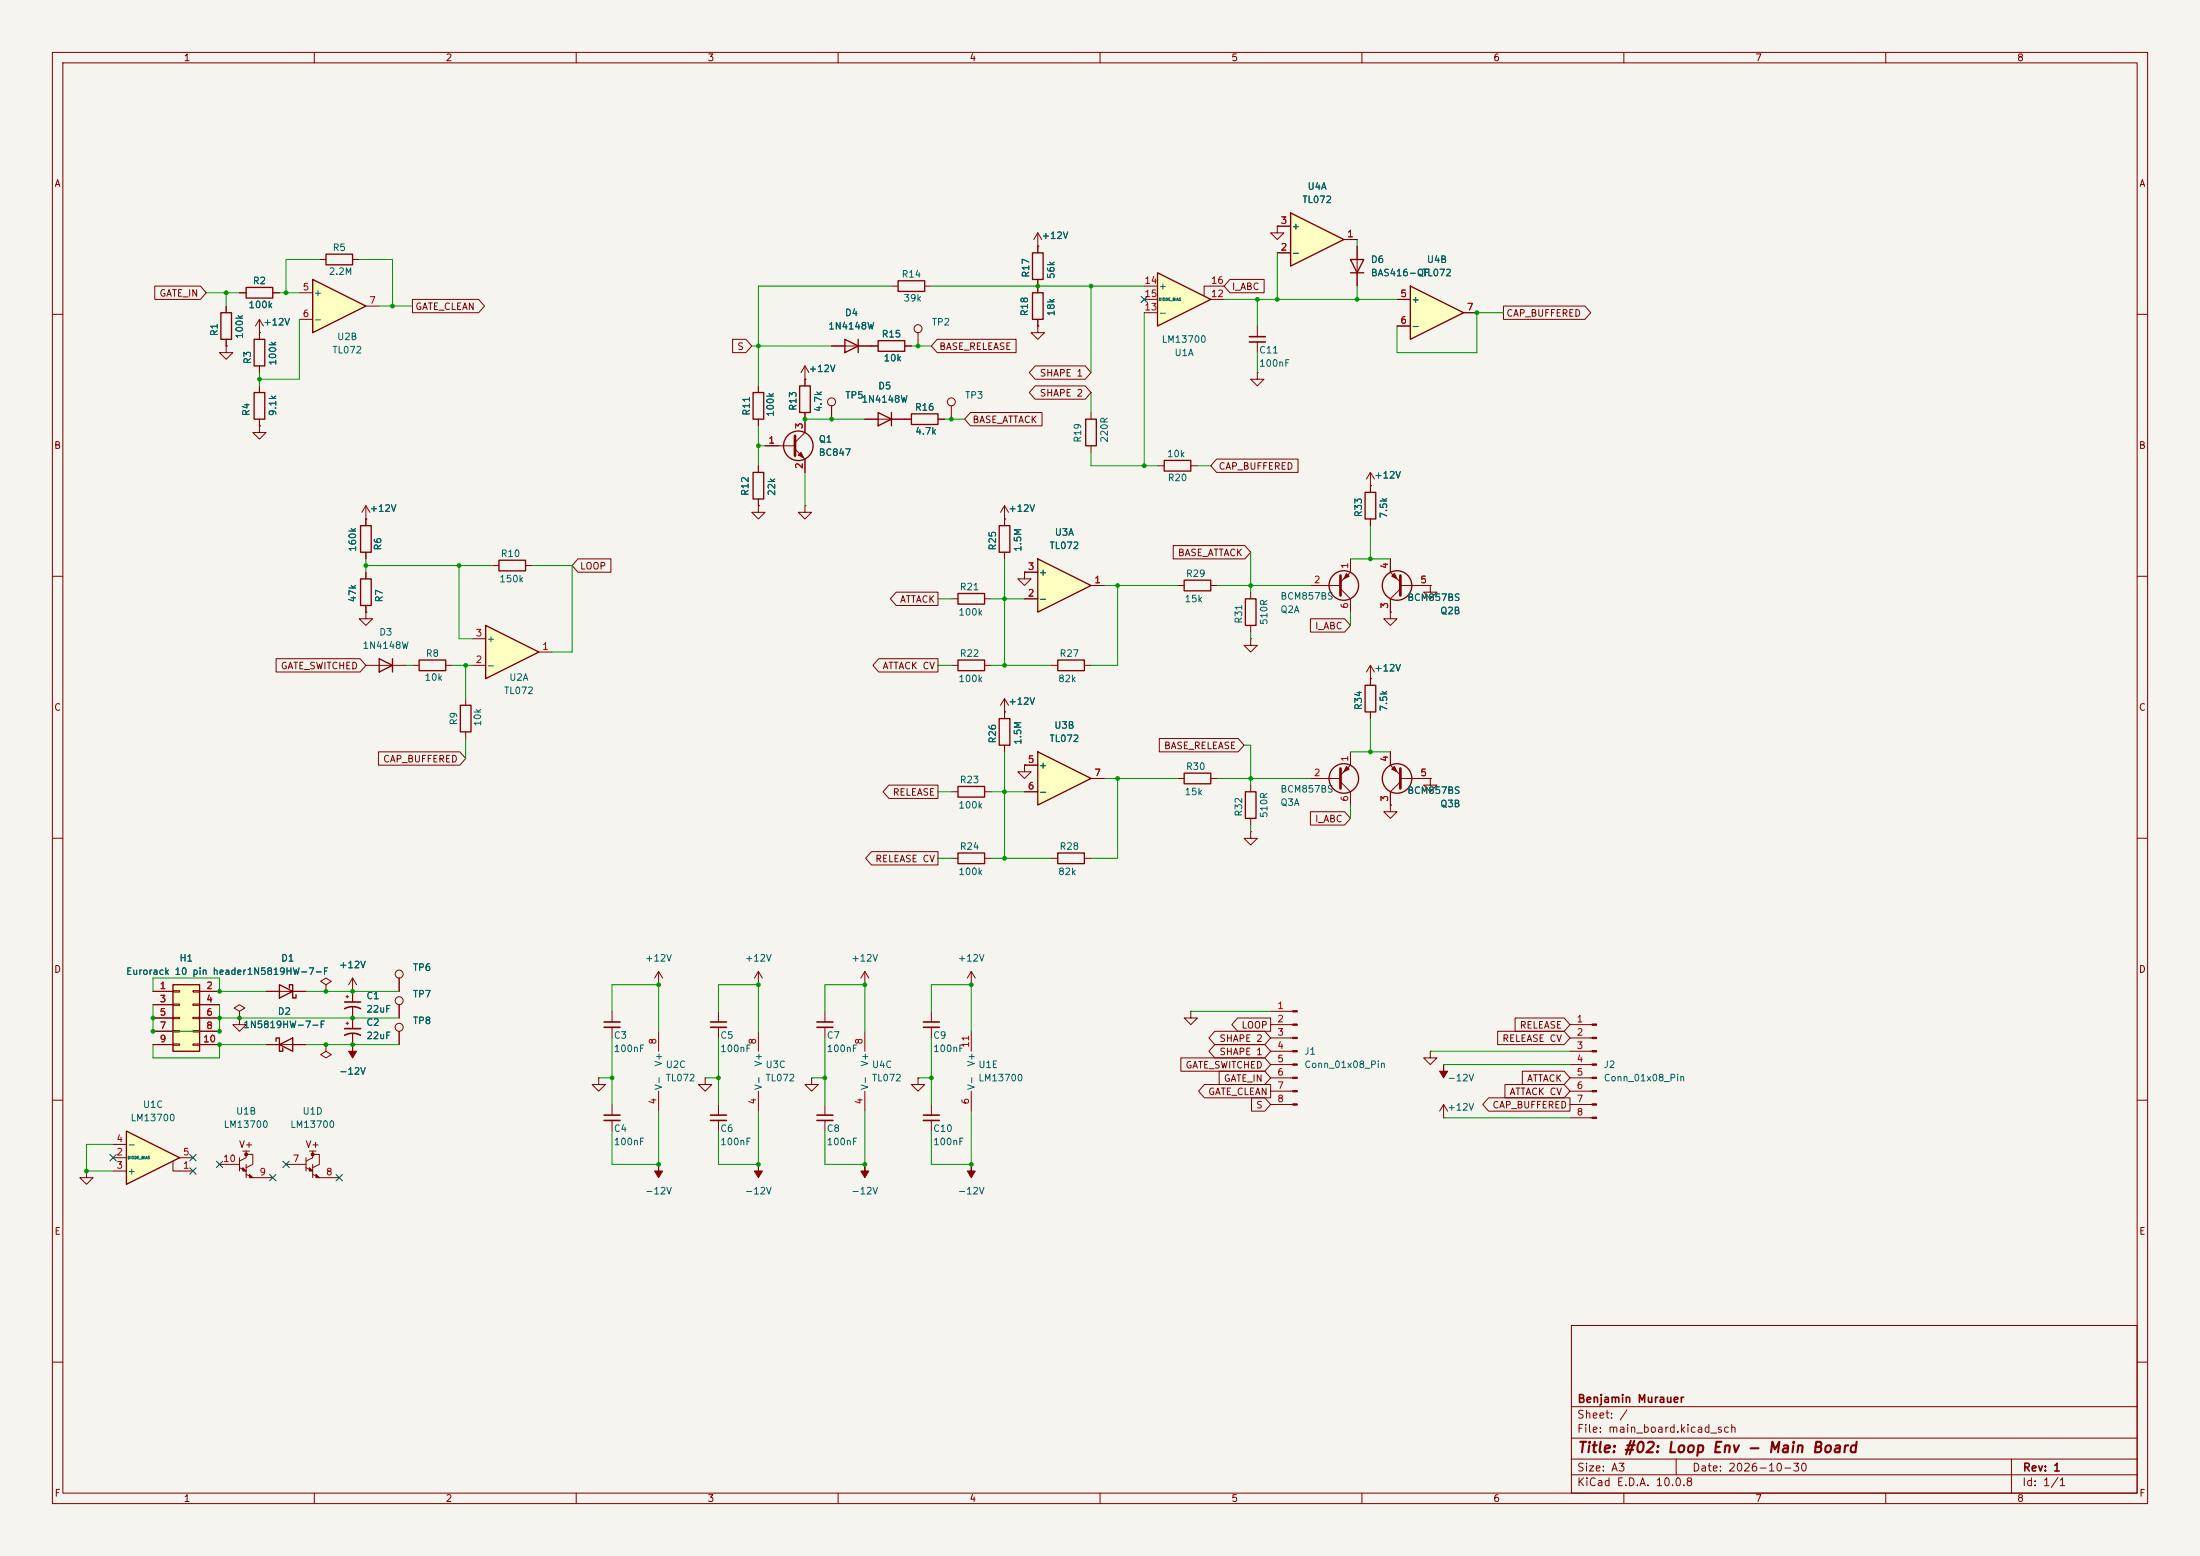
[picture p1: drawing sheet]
<svg xmlns="http://www.w3.org/2000/svg" width="420mm" height="297mm" viewBox="0 0 420 297" stroke-linecap="round" stroke-linejoin="round" font-family="sans-serif">
<path d="M0 0h420v297h-420z" fill="#f5f4ef" stroke="#f5f4ef" stroke-width=".19"/>
<g fill="none" stroke="#840000" stroke-width=".19">
<path d="M10 10h400v277h-400zM12 12h396v273h-396zM60 10v2M110 10v2M160 10v2M210 10v2M260 10v2M310 10v2M360 10v2M10 60h2M408 60h2M10 110h2"/>
<path d="M408 110h2M10 160h2M408 160h2M10 210h2M408 210h2M300 253h108v32h-108zM10 260h2M300 278.5h108M300 274.5h108M300 268.5h108M320 278.5v3M384 278.5v6.5"/>
<path d="M408 260h2M60 285v2M110 285v2M160 285v2M210 285v2M260 285v2M300 281.5h108M310 285v2M360 285v2"/>
</g>
<path d="M92.7 119.4l10.2 5.1-10.2 5z" fill="#ffffc2"/>
<path d="M92.7 119.4l10.2 5.1-10.2 5zM95.2 106.9h5.1v2.1h-5.1zM72.4 125.7l2.5 1.3-2.5 1.3zM74.9 125.7v2.6M80 126h5.1v2h-5.1zM190.8 137.2h2v5h-2zM182.9 162.8h5.1v2h-5.1zM201.9 162.8h5.1v2h-5.1zM53.3 188l2.6 1.2-2.6 1.3zM55.2 188.6v-.6h.7v2.5h.6v-.6" fill="none" stroke="#840000" stroke-width=".25"/>
<g fill="none" stroke="#840000" stroke-width=".19">
<path d="M94 108h1.2M100.3 108h1.3M69.8 127h7.7M78.7 127h1.3M85.1 127h1.3M90.2 127h2.5M90.2 121.9h2.5M102.9 124.5h2.5M191.8 135.9v1.3M191.8 142.2v1.3M181.6 163.8h1.3M188 163.8h1.2"/>
<path d="M200.7 163.8h1.2M207 163.8h1.3M50.8 189.2h7.6M177.8 193v2.1M177.8 196.1v2M185.4 188h.1M185.4 185.4l-.7 1.3M185.4 185.4l.8 1.3M185.4 185.4v2.6M46.4 219.7h1.2M47 219.7v1.3l-1.3 .6M59.1 219.7h1.2"/>
<path d="M59.7 219.7v1.3l-1.3 .6M175.3 205.7v1.3h1.2l-1.2 1.3-1.3-1.3h1.3M175.3 205.7h.1M273 200.7v1.2h1.3l-1.3 1.3-1.2-1.3h1.2M273 200.7h.1M275.6 203.2h.1M275.6 213.4h.1M275.6 210.8l-.8 1.3M275.6 210.8l.8 1.3M275.6 210.8v2.6M41.9 222.2h3.8M45.7 221v2.5"/>
<path d="M45.7 222.9l1.3 .6M47 220.3h1.3v1.9l-1.3 .7M47 222.2v2.6M47 224.2l1.3 .6h3.8M54.6 222.2h3.8M58.4 221v2.5M58.4 222.9l1.3 .6M59.7 220.3h1.3v1.9l-1.3 .7M59.7 224.2l1.3 .6h3.8M59.7 222.2v2.6"/>
</g>
<path d="M176.3 196.1h3M176.3 195.1h3" fill="none" stroke="#840000" stroke-width=".3"/>
<g fill="#840000" stroke="#840000" stroke-width=".25">
<circle cx="47" cy="220.3" r=".25"/>
<circle cx="59.7" cy="220.3" r=".25"/>
</g>
<g fill="#840000" stroke="#840000" stroke-width=".19">
<path d="M46.4 222.9l.6 .6h-.6z"/>
<path d="M47.6 224.2l.7 .6h-.7z"/>
<path d="M59.1 222.9l.6 .6h-.6z"/>
<path d="M60.3 224.2l.7 .6h-.7z"/>
<path d="M275.6 203.2v1.3h.8l-.8 1.2-.8-1.2h.8z"/>
</g>
<path d="M33 188h5.1v12.7h-5.1z" fill="#ffffc2"/>
<path d="M62.2 48.5h5.1v2h-5.1zM48.5 74.9h2v5.1h-2zM33 188h5.1v12.7h-5.1z" fill="none" stroke="#840000" stroke-width=".25"/>
<g fill="none" stroke="#840000" stroke-width=".19">
<path d="M61 49.5h1.2M67.3 49.5h1.3M49.5 73.7v1.2M49.5 80v1.3M29.2 189.2h3.8M29.2 191.8h3.8M29.2 194.3h3.8M29.2 196.9h3.8M29.2 199.4h3.8M33 189.1h1.3v.3h-1.3zM33 191.6h1.3v.3h-1.3zM33 194.2h1.3v.2h-1.3z"/>
<path d="M33 196.7h1.3v.3h-1.3zM33 199.3h1.3v.2h-1.3zM36.8 189.1h1.3v.3h-1.3zM36.8 191.6h1.3v.3h-1.3zM36.8 194.2h1.3v.2h-1.3zM36.8 196.7h1.3v.3h-1.3zM36.8 199.3h1.3v.2h-1.3zM38.1 189.2h3.8M38.1 191.8h3.8M38.1 194.3h3.8M38.1 196.9h3.8M38.1 199.4h3.8"/>
<path d="M144.8 188h.1M144.8 185.4l-.8 1.3M144.8 185.4l.7 1.3M144.8 185.4v2.6M157.5 193v2.1M157.5 196.1v2M165.1 188h.1M165.1 185.4v2.6M165.1 196.9v3.8M165.1 185.4l-.8 1.3M165.1 185.4l.8 1.3M242.6 193h4.2"/>
<path d="M242.6 195.6h4.2M242.6 198.1h4.2M154.9 205.7v1.3h1.3l-1.3 1.3-1.2-1.3h1.2M154.9 205.7h.1M165.1 208.3v3.8M242.6 200.7h4.2M242.6 203.2h4.2M242.6 205.7h4.2M242.6 208.3h4.2M242.6 210.8h4.2M16.5 223.5v1.3h1.3l-1.3 1.3-1.3-1.3h1.3M16.5 223.5h.1"/>
</g>
<g fill="#840000" stroke="#840000" stroke-width=".19">
<path d="M246.8 192.9h.8v.3h-.8z"/>
<path d="M246.8 195.5h.8v.2h-.8z"/>
<path d="M246.8 198h.8v.2h-.8z"/>
<path d="M246.8 200.5h.8v.3h-.8z"/>
<path d="M246.8 203.1h.8v.2h-.8z"/>
<path d="M246.8 205.6h.8v.3h-.8z"/>
<path d="M246.8 208.2h.8v.2h-.8z"/>
<path d="M246.8 210.7h.8v.2h-.8z"/>
</g>
<path d="M156 196.1h3M156 195.1h3" fill="none" stroke="#840000" stroke-width=".3"/>
<path d="M59.7 53.3l10.1 5.1-10.1 5.1z" fill="#ffffc2"/>
<path d="M59.7 53.3l10.1 5.1-10.1 5.1zM87.9 134.6h2v5.1h-2zM182.9 150.1h5.1v2h-5.1z" fill="none" stroke="#840000" stroke-width=".25"/>
<path d="M57.1 55.9h2.6M69.8 58.4h2.6M57.1 61h2.6M49.5 81.3v1.3h1.3l-1.3 1.2-1.2-1.2h1.2M49.5 81.3h.1M88.9 133.4v1.2M88.9 139.7v1.3M181.6 151.1h1.3M188 151.1h1.2M144.8 196.9v3.8M144.8 208.3v3.8" fill="none" stroke="#840000" stroke-width=".19"/>
<path d="M198.1 143.5l10.2 5.1-10.2 5.1z" fill="#ffffc2"/>
<path d="M68.8 100.3h2.1v5.1h-2.1zM68.8 110.5h2.1v5.1h-2.1zM198.1 143.5l10.2 5.1-10.2 5.1z" fill="none" stroke="#840000" stroke-width=".25"/>
<g fill="none" stroke="#840000" stroke-width=".19">
<path d="M240 62.2v2.1M240 65.3v2M69.8 99.1h.1M69.8 96.5l-.7 1.3M69.8 96.5l.8 1.3M69.8 96.5v3.8M144.8 96.5v1.3h1.2l-1.2 1.3-1.3-1.3h1.3M144.8 96.5h.1M153.7 96.5v1.3h1.2l-1.2 1.3-1.3-1.3h1.3M153.7 96.5h.1M69.8 116.8v1.3h1.3l-1.3 1.3-1.2-1.3h1.2M69.8 116.8h.1"/>
<path d="M69.8 105.4v1.3M69.8 109.2v1.3M69.8 115.6v1.2M195.6 146.1v1.2h1.2l-1.2 1.3-1.3-1.3h1.3M195.6 146.1h.1M195.6 146.1h2.5M195.6 151.1h2.5M208.3 148.6h2.5M227.3 193v1.3h1.3l-1.3 1.3-1.2-1.3h1.2M227.3 193h.1"/>
</g>
<path d="M238.5 65.3h3.1M238.5 64.3h3.1" fill="none" stroke="#840000" stroke-width=".3"/>
<path d="M246.4 40.6l10.1 5.1-10.1 5.1z" fill="#ffffc2"/>
<path d="M246.4 40.6l10.1 5.1-10.1 5.1z" fill="none" stroke="#840000" stroke-width=".25"/>
<g fill="none" stroke="#840000" stroke-width=".19">
<path d="M243.8 43.2v1.3h1.3l-1.3 1.2-1.2-1.2h1.2M243.8 43.2h.1M243.8 48.3h2.6M243.8 43.2h2.6M256.5 45.7h2.6M299.7 195.6h4.2M299.7 198.1h4.2M299.7 200.7h4.2M299.7 203.2h4.2M299.7 205.7h4.2M299.7 208.3h4.2M299.7 210.8h4.2"/>
<path d="M299.7 213.4h4.2"/>
</g>
<g fill="#840000" stroke="#840000" stroke-width=".19">
<path d="M303.9 195.5h.9v.2h-.9z"/>
<path d="M303.9 198h.9v.2h-.9z"/>
<path d="M303.9 200.5h.9v.3h-.9z"/>
<path d="M303.9 203.1h.9v.2h-.9z"/>
<path d="M303.9 205.6h.9v.3h-.9z"/>
<path d="M303.9 208.2h.9v.2h-.9z"/>
<path d="M303.9 210.7h.9v.2h-.9z"/>
<path d="M303.9 213.2h.9v.3h-.9z"/>
</g>
<path d="M269.2 54.6l10.2 5.1-10.2 5.1z" fill="#ffffc2"/>
<path d="M197.1 48.3h2v5h-2zM257.8 49.5h2.5l-1.2 2.6zM257.8 52.1h2.5M269.2 54.6l10.2 5.1-10.2 5.1zM143.8 90.2h2v5.1h-2zM207.3 80h2v5.1h-2zM222.2 87.9h5.1v2h-5.1zM226.1 147.6h5v2h-5z" fill="none" stroke="#840000" stroke-width=".25"/>
<g fill="none" stroke="#840000" stroke-width=".19">
<path d="M198.1 47h.1M198.1 44.5v3.8M198.1 53.3v1.3M198.1 44.5l-.7 1.2M198.1 44.5l.8 1.2M259.1 47v7.6M266.7 57.2h2.5M279.4 59.7h2.5M181.6 77.5v2.5M208.3 78.7v1.3M240 71.1v1.3h1.3l-1.3 1.3-1.2-1.3h1.2M240 71.1h.1"/>
<path d="M266.7 62.2h2.5M144.8 88.9v1.3M144.8 95.3v1.2M208.3 85.1v1.3M221 88.9h1.2M227.3 88.9h1.3M224.8 148.6h1.3M231.1 148.6h1.3"/>
<circle cx="181.6" cy="76.7" r=".76"/>
</g>
<path d="M221 52.1l10.1 5.1-10.1 5z" fill="#ffffc2"/>
<path d="M198.1 54.6v1.3M218.4 57.2h2.6M218.4 59.7h2.6M218.4 54.6h2.6M231.1 57.2h2.6M233.7 54.6h-3.8v1.9M198.1 62.2v1.3h1.3l-1.3 1.3-1.3-1.3h1.3M198.1 62.2h.1M198.1 61v1.2M238.8 149.9v1.2M238.8 156.2v1.3" fill="none" stroke="#840000" stroke-width=".19"/>
<path d="M197.1 55.9h2v5.1h-2zM221 52.1l10.1 5.1-10.1 5zM237.7 151.1h2.1v5.1h-2.1z" fill="none" stroke="#840000" stroke-width=".25"/>
<path d="M24.1 215.9l10.2 5.1-10.2 5.1z" fill="#ffffc2"/>
<g fill="none" stroke="#840000" stroke-width=".19">
<path d="M43.2 58.4v1.3M45.7 55.9h1.3M52.1 55.9h1.2M170.2 54.6h1.2M176.5 54.6h1.3M43.2 66v1.3h1.2l-1.2 1.3-1.3-1.3h1.3M43.2 66h.1M43.2 64.8v1.2M49.5 63.5h.1M49.5 61v3.8M49.5 69.9v1.2M49.5 61l-.7 1.2"/>
<path d="M49.5 61l.8 1.2M144.8 73.7v1.2M153.7 72.4h.1M153.7 69.9v3.8M153.7 78.7v3.9l-1.9 1.9M153.7 69.9l-.8 1.2M153.7 69.9l.7 1.2M158.7 66h8.9M158.7 77.5v2.5M172.7 66h1.3M175.3 63.5v2.5M144.8 80v1.3"/>
<path d="M146 85.1h5.8M151.8 85.7l1.9 1.9v2.6M165.1 80h8.9M179.1 80h1.2M191.8 99.1h.1M191.8 96.5l-.8 1.3M191.8 96.5l.7 1.3M191.8 96.5v3.8M261.6 92.7h.1M261.6 90.2v3.8M261.6 99.1v1.2M261.6 90.2l-.7 1.2"/>
<path d="M261.6 90.2l.8 1.2M181.6 114.3h1.3M188 114.3h1.2M191.8 105.4v1.3M195.6 109.2v1.3h1.2l-1.2 1.3-1.3-1.3h1.3M195.6 109.2h.1M224.8 111.8h1.3M231.1 111.8h1.3M238.8 113v1.3M238.8 119.4v1.3M250.2 111.8h5.7M255.9 112.4l1.9 1.9v2.5"/>
<path d="M257.8 106.7v2.5l-1.9 1.9M265.4 116.8v1.3h1.3l-1.3 1.3-1.2-1.3h1.2M265.4 116.8h.1M265.4 106.7v2.5l1.9 1.9M267.3 112.4l-1.9 1.9v2.5M267.3 111.8h5.7M273 111.8v1.2h1.3l-1.3 1.3-1.2-1.3h1.2M273 111.8h.1M181.6 127h1.3M188 127h1.2M191.8 135.9h.1M191.8 133.4v2.5"/>
<path d="M191.8 133.4l-.8 1.2M191.8 133.4l.7 1.2M200.7 127h1.2M207 127h1.3M238.8 121.9v1.3h1.2l-1.2 1.3-1.3-1.3h1.3M238.8 121.9h.1M261.6 129.5h.1M261.6 127l-.7 1.3M261.6 127l.8 1.3M261.6 127v3.8M261.6 135.9v1.3M238.8 158.8v1.2h1.2l-1.2 1.3-1.3-1.3h1.3"/>
<path d="M238.8 158.8h.1M250.2 148.6h5.7M255.9 149.2l1.9 1.9v2.6M257.8 143.5v2.6l-1.9 1.9M265.4 153.7v1.2h1.3l-1.3 1.3-1.2-1.3h1.2M265.4 153.7h.1M265.4 143.5v2.6l1.9 1.9M267.3 149.2l-1.9 1.9v2.6M267.3 148.6h5.7M273 148.6v1.3h1.3l-1.3 1.2-1.2-1.2h1.2M273 148.6h.1M45.7 194.3v1.3h1.3l-1.3 1.3-1.3-1.3h1.3"/>
<path d="M45.7 194.3h.1M45.7 193l1-.6-1-.6-1 .6 1 .6v1.3M50.8 199.4h7.6M62.2 188l1-.7-1-.6-1 .6 1 .7v1.2M62.2 189.2h.1M62.2 199.4v1.3l1 .6-1 .6-1-.6 1-.6M62.2 199.4h.1M66 195.3h.5M66 190.2h.5M66.3 190v.5M66.3 195.1v.5M67.3 199.4h.1"/>
<path d="M67.3 189.2h.1M67.3 186.7v4.6M67.3 192.3v4M67.3 197.4v2M67.3 186.7l-.8 1.3M67.3 186.7l.8 1.3M76.2 186.7v2.5M76.2 191.8v2.5M76.2 196.9v2.5M116.8 193v2.1M116.8 196.1v2M125.7 188h.1"/>
<path d="M125.7 185.4v2.6M125.7 196.9v3.8M125.7 185.4l-.7 1.3M125.7 185.4l.8 1.3M137.2 193v2.1M137.2 196.1v2M185.4 196.9v3.8M21.6 218.4h2.5M114.3 205.7v1.3h1.3l-1.3 1.3-1.3-1.3h1.3M114.3 205.7h.1M116.8 210.8v2.1M116.8 213.9v2"/>
<path d="M125.7 208.3v3.8M134.6 205.7v1.3h1.3l-1.3 1.3-1.3-1.3h1.3M134.6 205.7h.1M137.2 210.8v2.1M137.2 213.9v2M157.5 210.8v2.1M157.5 213.9v2M177.8 210.8v2.1M177.8 213.9v2M185.4 208.3v3.8M21.6 223.5h2.5M21.6 221h2.5"/>
<path d="M33 221.6v1.9h3.8M34.3 221h2.5M125.7 222.2h.1M144.8 222.2h.1M165.1 222.2h.1M185.4 222.2h.1"/>
<circle cx="158.7" cy="76.7" r=".76"/>
<circle cx="175.3" cy="62.7" r=".76"/>
<circle cx="76.2" cy="185.9" r=".76"/>
<circle cx="76.2" cy="196.1" r=".76"/>
<circle cx="76.2" cy="191" r=".76"/>
</g>
<g fill="none" stroke="#840000" stroke-width=".25">
<path d="M42.2 59.7h2v5.1h-2zM47 54.9h5.1v2h-5.1zM171.4 53.6h5.1v2h-5.1zM48.5 64.8h2v5.1h-2zM143.8 74.9h2v5.1h-2zM152.7 73.7h2v5h-2zM161.3 64.8l2.5 1.2-2.5 1.3zM163.8 64.8v2.5M167.6 65h5.1v2.1h-5.1zM167.6 78.7l2.6 1.3-2.6 1.3zM170.2 78.7v2.6M174 79h5.1v2h-5.1z"/>
<path d="M260.6 94h2v5.1h-2zM182.9 113.3h5.1v2h-5.1zM190.8 100.3h2v5.1h-2zM226.1 110.7h5v2.1h-5zM237.7 114.3h2.1v5.1h-2.1zM182.9 126h5.1v2h-5.1zM201.9 126h5.1v2h-5.1zM260.6 130.8h2v5.1h-2zM52.7 198.8v-.7h.6v2.6h.7v-.7M53.3 199.4l2.6-1.3v2.6zM24.1 215.9l10.2 5.1-10.2 5.1z"/>
<circle cx="152.4" cy="85.1" r="2.82"/>
<circle cx="256.5" cy="111.8" r="2.82"/>
<circle cx="266.7" cy="111.8" r="2.82"/>
<circle cx="256.5" cy="148.6" r="2.82"/>
<circle cx="266.7" cy="148.6" r="2.82"/>
</g>
<path d="M151.8 83.2v3.8M255.9 109.9v3.8M267.3 109.9v3.8M255.9 146.7v3.8M267.3 146.7v3.8" fill="none" stroke="#840000" stroke-width=".51"/>
<g fill="#840000" stroke="#840000" stroke-width=".19">
<path d="M265.7 146.8l.5-.5 .5 1z"/>
<path d="M257 146.3l.6 .5-1.1 .5z"/>
<path d="M152.9 86.4l.5 1-1-.5z"/>
<path d="M165.1 222.2v1.3h.8l-.8 1.3-.8-1.3h.8z"/>
<path d="M185.4 222.2v1.3h.8l-.8 1.3-.7-1.3h.7z"/>
<path d="M67.3 199.4v1.3h.8l-.8 1.2-.8-1.2h.8z"/>
<path d="M125.7 222.2v1.3h.8l-.8 1.3-.7-1.3h.7z"/>
<path d="M144.8 222.2v1.3h.7l-.7 1.3-.8-1.3h.8z"/>
<path d="M265.7 110l.5-.5 .5 1z"/>
<path d="M257 109.5l.6 .5-1.1 .5z"/>
</g>
<g fill="none" stroke="#840000" stroke-width=".3">
<path d="M65.8 197.6a3.2 3.2 0 0 1 3 0M65.8 192.5a3.2 3.2 0 0 1 3 0M65.8 196.3h3M65.8 191.3h3M115.3 196.1h3.1M115.3 195.1h3.1M135.6 196.1h3.1M135.6 195.1h3.1M115.3 213.9h3.1M115.3 212.9h3.1M135.6 213.9h3.1M135.6 212.9h3.1"/>
<path d="M156 213.9h3M156 212.9h3M176.3 213.9h3M176.3 212.9h3"/>
</g>
<path d="M198.1 106.7l10.2 5.1-10.2 5z" fill="#ffffc2"/>
<path d="M198.1 106.7l10.2 5.1-10.2 5z" fill="none" stroke="#840000" stroke-width=".25"/>
<g fill="none" stroke="#840000" stroke-width=".19">
<path d="M29.5 54.6h8.8l1.1 1.3-1.1 1.3h-8.8zM43.2 58.4v1.3M45.7 55.9h1.3M52.1 55.9h1.2M78.7 57.1h12.7l1.1 1.3-1.1 1.3h-12.7zM198.1 47h.1M198.1 47v1.3M198.1 53.3v2.6M234.8 53.3h6.5v2.6h-6.5l-1.1-1.3zM243.8 43.2h.1M243.8 48.3h2.6M243.8 43.2h2.6"/>
<path d="M256.5 45.7h2.6M259.1 47v2.5M259.1 52.1v2.5M266.7 57.2h2.5M279.4 59.7h2.5M287 58.4h15.6l1.1 1.3-1.1 1.3h-15.6zM43.2 66h.1M43.2 64.8v1.2M49.5 63.5h.1M49.5 63.5v1.3M49.5 69.9v1.2M49.5 73.7v1.2"/>
<path d="M139.9 64.8h2.5l1.1 1.2-1.1 1.3h-2.5zM144.8 73.7v1.2M153.7 72.4h.1M153.7 72.4v1.3M153.7 78.7v3.9M158.7 66h2.6M158.7 77.5v2.5M163.8 66h3.8M172.7 66h1.3M178.9 64.8h15.1v2.5h-15.1l-1.1-1.3zM185.3 78.7h13.6v2.6h-13.6l-1.2-1.3zM197.6 69.8h9.6l1.1 1.3-1.1 1.3h-9.6l-1.1-1.3z"/>
<path d="M197.6 73.7h9.6l1.1 1.2-1.1 1.3h-9.6l-1.1-1.3zM198.1 62.2h.1M198.1 61v1.2M266.7 62.2h2.5M49.5 81.3h.1M49.5 80v1.3M69.8 99.1h.1M69.8 99.1v1.2M144.8 96.5h.1M144.8 80v1.3M144.8 88.9v1.3M144.8 95.3v1.2"/>
<path d="M146 85.1h2.6M153.7 87.6v2.6M165.1 80h2.5M170.2 80h3.8M179.1 80h1.2M191.8 99.1h.1M191.8 99.1v1.2M232.3 87.6h15.5v2.6h-15.5l-1.2-1.3zM261.6 92.7h.1M261.6 92.7v1.3M261.6 99.1v1.2M69.8 116.8h.1"/>
<path d="M69.8 105.4v1.3M69.8 109.2v1.3M69.8 115.6v1.2M110.3 106.7h6.3v2.5h-6.3l-1.1-1.2zM171.1 113h8v2.6h-8l-1.1-1.3zM191.8 105.4v1.3M195.6 109.2h.1M195.6 114.3h2.5M195.6 109.2h2.5M208.3 111.8h2.5M224 104.1h13.6l1.2 1.3-1.2 1.3h-13.6zM250.2 118.1h6.5l1.1 1.3-1.1 1.3h-6.5z"/>
<path d="M265.4 116.8h.1M265.4 106.7v2.5M265.4 114.3v2.5M270.5 111.8h2.5M273 111.8h.1M52.7 125.7h16l1.1 1.3-1.1 1.3h-16zM167.8 125.7h11.3v2.6h-11.3l-1.2-1.3zM191.8 135.9h.1M191.8 135.9v1.3M261.6 129.5h.1M261.6 129.5v1.3M261.6 135.9v1.3"/>
<path d="M72.2 143.5h15.6l1.1 1.3-1.1 1.3h-15.6zM169.7 149.9h9.4v2.5h-9.4l-1.1-1.3zM191.8 142.2v1.3M195.6 146.1h.1M195.6 146.1h2.5M195.6 151.1h2.5M208.3 148.6h2.5M221.3 141h15.1l1.1 1.2-1.1 1.3h-15.1zM250.2 154.9h6.5l1.1 1.3-1.1 1.3h-6.5zM265.4 153.7h.1M265.4 143.5v2.6M265.4 151.1v2.6"/>
<path d="M270.5 148.6h2.5M273 148.6h.1M166.4 162.6h12.7v2.5h-12.7l-1.1-1.3zM29.2 199.4h3.8M29.2 189.2h3.8M29.2 191.8h3.8M29.2 194.3h3.8M29.2 196.9h3.8M38.1 199.4h3.8M38.1 189.2h3.8M38.1 191.8h3.8M38.1 194.3h3.8"/>
<path d="M38.1 196.9h3.8M45.7 194.3h.1M50.8 199.4h2.5M50.8 189.2h2.5M55.9 199.4h2.5M55.9 189.2h2.5M62.2 189.2h.1M62.2 199.4h.1M67.3 199.4h.1M67.3 189.2h.1M67.3 189.2v2.1M67.3 192.3v4"/>
<path d="M67.3 197.4v2M76.2 186.7v2.5M76.2 191.8v2.5M76.2 196.9v2.5M231.9 196.8h9.6l1.1 1.3-1.1 1.3h-9.6l-1.1-1.3zM231.9 199.4h9.6l1.1 1.3-1.1 1.2h-9.6l-1.1-1.2zM236.3 194.3h6.3v2.6h-6.3l-1.1-1.3zM285.9 196.8h12.7l1.1 1.3-1.1 1.3h-12.7zM289.2 194.3h9.4l1.1 1.3-1.1 1.3h-9.4zM225.4 201.9h16.1l1.1 1.3-1.1 1.3h-16.1zM229.9 207h12.7v2.6h-12.7l-1.1-1.3zM232.7 204.5h8.8l1.1 1.2-1.1 1.3h-8.8z"/>
<path d="M238.9 209.5h2.6l1.1 1.3-1.1 1.3h-2.6zM284.2 209.5h15.5v2.6h-15.5l-1.1-1.3zM287.3 207h11.3l1.1 1.3-1.1 1.3h-11.3zM290.6 204.5h8l1.1 1.2-1.1 1.3h-8z"/>
</g>
<g fill="none" stroke="#009600" stroke-width=".19">
<path d="M39.4 55.9h6.3M43.2 55.9v2.5M53.3 55.9h3.8M61 49.5h-6.4v6.4M68.6 49.5h6.3v8.9M72.4 58.4h6.3M170.2 54.6h-25.4v19.1M177.8 54.6h40.6M208.3 54.6v16.5M218.4 59.7v29.2M233.7 57.2h33M240 57.2v5"/>
<path d="M243.8 48.3v8.9M259.1 45.7v1.3M259.1 54.6v2.6M287 59.7h-5.1v7.6h-15.2v-5.1M49.5 71.1v2.6M57.1 61v11.4h-7.6M143.5 66h15.2M174 66h3.8M208.3 74.9v3.8M240 67.3v3.8M144.8 81.3v7.6M144.8 85.1h1.2"/>
<path d="M153.7 80h11.4M153.7 90.2v6.3M180.3 80h3.8M208.3 86.4v2.5h12.7M228.6 88.9h2.5M69.8 106.7v2.5M69.8 108h24.2M87.6 108v13.9h2.6M101.6 108h7.6v16.5h-3.8M179.1 114.3h2.5M189.2 114.3h6.4M191.8 106.7v20.3"/>
<path d="M210.8 111.8h14M213.4 111.8v15.2h-5.1M232.4 111.8h17.8M238.8 105.4v7.6M257.8 116.8v2.6M257.8 106.7h7.6M261.6 100.3v6.4M77.5 127h1.2M86.4 127h3.8M88.9 127v6.4M179.1 127h2.5M189.2 127h11.5"/>
<path d="M238.8 120.7v1.2M261.6 137.2v6.3M88.9 141v3.8M179.1 151.1h2.5M189.2 151.1h6.4M191.8 143.5v20.3M210.8 148.6h14M213.4 148.6v15.2h-5.1M232.4 148.6h17.8M237.5 142.2h1.3v7.7M238.8 157.5v1.3M257.8 153.7v2.5"/>
<path d="M257.8 143.5h7.6M179.1 163.8h2.5M189.2 163.8h11.5M29.2 199.4v2.5h12.7v-2.5h8.9M29.2 189.2v-2.5h12.7v2.5h8.9M29.2 191.8v5.1h12.7v-5.1M41.9 194.3h34.3M58.4 199.4h17.8M58.4 189.2h17.8M116.8 193v-5h8.9v8.9M116.8 198.1v12.7M137.2 193v-5h7.6v8.9"/>
<path d="M137.2 198.1v12.7M157.5 193v-5h7.6v8.9M157.5 198.1v12.7M177.8 193v-5h7.6v8.9M177.8 198.1v12.7M227.3 193h15.3M21.6 218.4h-5.1v5.1h5.1M114.3 205.7h2.5M125.7 212.1v10.1h-8.9v-6.3M134.6 205.7h2.6M144.8 212.1v10.1h-7.6v-6.3M154.9 205.7h2.6"/>
<path d="M165.1 212.1v10.1h-7.6v-6.3M175.3 205.7h2.5M185.4 212.1v10.1h-7.6v-6.3M273 200.7h26.7M275.6 213.4h24.1M275.6 203.2h24.1"/>
</g>
<g fill="none" stroke="#000084" stroke-width=".19">
<path d="M217.8 56.5l1.2 1.3M219 56.5l-1.2 1.3M21 220.4l1.2 1.2M22.2 220.4l-1.2 1.2M36.2 222.9l1.2 1.2M36.2 220.4l1.2 1.2M37.4 222.9l-1.2 1.2M37.4 220.4l-1.2 1.2M41.3 221.6l1.2 1.3M42.5 221.6l-1.2 1.3M51.5 224.2l1.2 1.2M52.7 224.2l-1.2 1.2"/>
<path d="M54 221.6l1.2 1.3M55.2 221.6l-1.2 1.3M64.2 224.2l1.2 1.2M65.4 224.2l-1.2 1.2"/>
</g>
<g fill="#009600">
<circle cx="125.7" cy="222.2" r=".46"/>
<circle cx="67.3" cy="199.4" r=".46"/>
<circle cx="116.8" cy="205.7" r=".46"/>
<circle cx="125.7" cy="188" r=".46"/>
<circle cx="41.9" cy="199.4" r=".46"/>
<circle cx="41.9" cy="196.9" r=".46"/>
<circle cx="62.2" cy="189.2" r=".46"/>
<circle cx="62.2" cy="199.4" r=".46"/>
<circle cx="41.9" cy="189.2" r=".46"/>
<circle cx="67.3" cy="194.3" r=".46"/>
<circle cx="67.3" cy="189.2" r=".46"/>
<circle cx="144.8" cy="188" r=".46"/>
<circle cx="165.1" cy="188" r=".46"/>
<circle cx="185.4" cy="222.2" r=".46"/>
<circle cx="157.5" cy="205.7" r=".46"/>
<circle cx="165.1" cy="222.2" r=".46"/>
<circle cx="137.2" cy="205.7" r=".46"/>
<circle cx="144.8" cy="222.2" r=".46"/>
<circle cx="177.8" cy="205.7" r=".46"/>
<circle cx="54.6" cy="55.9" r=".46"/>
<circle cx="43.2" cy="55.9" r=".46"/>
<circle cx="74.9" cy="58.4" r=".46"/>
<circle cx="49.5" cy="72.4" r=".46"/>
<circle cx="69.8" cy="108" r=".46"/>
<circle cx="87.6" cy="108" r=".46"/>
<circle cx="88.9" cy="127" r=".46"/>
<circle cx="45.7" cy="194.3" r=".46"/>
<circle cx="41.9" cy="194.3" r=".46"/>
<circle cx="29.2" cy="194.3" r=".46"/>
<circle cx="16.5" cy="223.5" r=".46"/>
<circle cx="29.2" cy="196.9" r=".46"/>
<circle cx="144.8" cy="66" r=".46"/>
<circle cx="158.7" cy="80" r=".46"/>
<circle cx="181.6" cy="80" r=".46"/>
<circle cx="153.7" cy="80" r=".46"/>
<circle cx="175.3" cy="66" r=".46"/>
<circle cx="144.8" cy="85.1" r=".46"/>
<circle cx="259.1" cy="57.2" r=".46"/>
<circle cx="243.8" cy="57.2" r=".46"/>
<circle cx="240" cy="57.2" r=".46"/>
<circle cx="281.9" cy="59.7" r=".46"/>
<circle cx="208.3" cy="54.6" r=".46"/>
<circle cx="198.1" cy="54.6" r=".46"/>
<circle cx="218.4" cy="88.9" r=".46"/>
<circle cx="213.4" cy="148.6" r=".46"/>
<circle cx="238.8" cy="148.6" r=".46"/>
<circle cx="261.6" cy="143.5" r=".46"/>
<circle cx="191.8" cy="163.8" r=".46"/>
<circle cx="185.4" cy="188" r=".46"/>
<circle cx="191.8" cy="151.1" r=".46"/>
<circle cx="261.6" cy="106.7" r=".46"/>
<circle cx="238.8" cy="111.8" r=".46"/>
<circle cx="213.4" cy="111.8" r=".46"/>
<circle cx="191.8" cy="127" r=".46"/>
<circle cx="191.8" cy="114.3" r=".46"/>
</g>
<text font-size="2" fill="#840000" x="301" y="277.8">Title: #02: Loop Env - Main Board</text>
<g font-size="1.5" fill="#840000">
<text x="301" y="268.1">Benjamin Murauer</text>
<text x="300.9" y="273.8">File: main_board.kicad_sch</text>
<text x="300.9" y="271.1">Sheet: /</text>
<text x="300.9" y="281.2">Size: A3</text>
<text x="322.9" y="281.2">Date: 2026-10-30</text>
<text x="386" y="281.2">Rev: 1</text>
<text x="300.9" y="284">KiCad E.D.A. 10.0.8</text>
<text x="385.9" y="284">Id: 1/1</text>
</g>
<g font-size="1.3" fill="#840000">
<text x="35" y="12">1</text>
<text x="85" y="12">2</text>
<text x="135" y="12">3</text>
<text x="185" y="12">4</text>
<text x="235" y="12">5</text>
<text x="285" y="12">6</text>
<text x="335" y="12">7</text>
<text x="385" y="12">8</text>
<text x="10.3" y="36">A</text>
<text x="408.3" y="36">A</text>
<text x="30.3" y="56.9">GATE_IN</text>
<text x="79.2" y="59.5">GATE_CLEAN</text>
<text x="235.1" y="55.7">I_ABC</text>
<text x="287.5" y="60.7">CAP_BUFFERED</text>
<text x="140.6" y="67.1">S</text>
<text x="179.2" y="67.1">BASE_RELEASE</text>
<text x="198.4" y="72.2">SHAPE 1</text>
<text x="198.4" y="76">SHAPE 2</text>
<text x="185.6" y="81.1">BASE_ATTACK</text>
<text x="10.2" y="86">B</text>
<text x="232.5" y="90">CAP_BUFFERED</text>
<text x="408.2" y="86">B</text>
<text x="224.8" y="106.5">BASE_ATTACK</text>
<text x="110.6" y="109">LOOP</text>
<text x="171.7" y="115.4">ATTACK</text>
<text x="251" y="120.4">I_ABC</text>
<text x="53.5" y="128.1">GATE_SWITCHED</text>
<text x="168.4" y="128.1">ATTACK CV</text>
<text x="10.2" y="136">C</text>
<text x="408.2" y="136">C</text>
<text x="222.1" y="143.3">BASE_RELEASE</text>
<text x="73" y="145.8">CAP_BUFFERED</text>
<text x="170.3" y="152.2">RELEASE</text>
<text x="251" y="157.3">I_ABC</text>
<text x="167" y="164.9">RELEASE CV</text>
<text x="10.2" y="186">D</text>
<text x="408.2" y="186">D</text>
<text x="236.9" y="196.6">LOOP</text>
<text x="290" y="196.6">RELEASE</text>
<text x="232.7" y="199.2">SHAPE 2</text>
<text x="232.7" y="201.7">SHAPE 1</text>
<text x="286.7" y="199.2">RELEASE CV</text>
<text x="226.2" y="204.3">GATE_SWITCHED</text>
<text x="230.6" y="209.3">GATE_CLEAN</text>
<text x="233.5" y="206.8">GATE_IN</text>
<text x="288.1" y="209.3">ATTACK CV</text>
<text x="291.4" y="206.8">ATTACK</text>
<text x="239.7" y="211.9">S</text>
<text x="284.8" y="211.9">CAP_BUFFERED</text>
<text x="45.5" y="219.4">V+</text>
<text x="58.2" y="219.4">V+</text>
<text x="10.3" y="236">E</text>
<text x="408.3" y="236">E</text>
<text x="10.3" y="286">F</text>
<text x="35" y="287">1</text>
<text x="85" y="287">2</text>
<text x="135" y="287">3</text>
<text x="185" y="287">4</text>
<text x="235" y="287">5</text>
<text x="285" y="287">6</text>
<text x="335" y="287">7</text>
<text x="385" y="287">8</text>
<text x="408.3" y="286">F</text>
</g>
<g font-size="1.3" fill="#006464">
<text x="248.5" y="39.1">TL072</text>
<text x="249.5" y="36.5">U4A</text>
<text x="198.8" y="45.9">+12V</text>
<text x="246.5" y="44.1">+</text>
<text x="62.7" y="52.8">2.2M</text>
<text x="63.4" y="48.2">R5</text>
<text x="172" y="53.3">R14</text>
<text x="196.8" y="53.1" transform="rotate(-90 196.8 53.1)">R17</text>
<text x="201.6" y="53.4" transform="rotate(-90 201.6 53.4)">56k</text>
<text x="246.5" y="49.2">-</text>
<text x="261.6" y="50.5">D6</text>
<text x="261.6" y="53">BAS416-QF</text>
<text x="271.4" y="53">TL072</text>
<text x="272.3" y="50.5">U4B</text>
<text x="47.3" y="59.1">100k</text>
<text x="48.2" y="54.6">R2</text>
<text x="59.8" y="56.8">+</text>
<text x="172.4" y="57.9">39k</text>
<text x="221.1" y="55.6">+</text>
<text x="269.3" y="58.1">+</text>
<text x="41.9" y="64.3" transform="rotate(-90 41.9 64.3)">R1</text>
<text x="46.7" y="64.8" transform="rotate(-90 46.7 64.8)">100k</text>
<text x="50.2" y="62.4">+12V</text>
<text x="59.8" y="61.9">-</text>
<text x="64.3" y="65.2">U2B</text>
<text x="158" y="63.2">1N4148W</text>
<text x="161.2" y="60.7">D4</text>
<text x="168.2" y="64.7">R15</text>
<text x="177.8" y="62.4">TP2</text>
<text x="196.5" y="60.5" transform="rotate(-90 196.5 60.5)">R18</text>
<text x="201.6" y="60.5" transform="rotate(-90 201.6 60.5)">18k</text>
<text x="221.1" y="60.7">-</text>
<text x="221.7" y="65.7">LM13700</text>
<text x="269.3" y="63.2">-</text>
<text x="48.2" y="69.6" transform="rotate(-90 48.2 69.6)">R3</text>
<text x="53" y="69.9" transform="rotate(-90 53 69.9)">100k</text>
<text x="63.4" y="67.8">TL072</text>
<text x="154.3" y="71.3">+12V</text>
<text x="168.6" y="69.3">10k</text>
<text x="224.1" y="68.3">U1A</text>
<text x="240.3" y="67.8">C11</text>
<text x="240.3" y="70.3">100nF</text>
<text x="161.3" y="76.4">TP5</text>
<text x="164.4" y="77.2">1N4148W</text>
<text x="167.5" y="74.6">D5</text>
<text x="184.1" y="76.4">TP3</text>
<text x="48" y="79.5" transform="rotate(-90 48 79.5)">R4</text>
<text x="53" y="79.5" transform="rotate(-90 53 79.5)">9.1k</text>
<text x="143.5" y="79.4" transform="rotate(-90 143.5 79.4)">R11</text>
<text x="148" y="79.7" transform="rotate(-90 148 79.7)">100k</text>
<text x="152.3" y="78.5" transform="rotate(-90 152.3 78.5)">R13</text>
<text x="157.2" y="78.8" transform="rotate(-90 157.2 78.8)">4.7k</text>
<text x="174.6" y="78.7">R16</text>
<text x="174.6" y="83.3">4.7k</text>
<text x="156.2" y="84.8">Q1</text>
<text x="156.2" y="87.3">BC847</text>
<text x="206.7" y="84.6" transform="rotate(-90 206.7 84.6)">R19</text>
<text x="211.8" y="84.6" transform="rotate(-90 211.8 84.6)">220R</text>
<text x="222.7" y="87.6">10k</text>
<text x="143.2" y="94.8" transform="rotate(-90 143.2 94.8)">R12</text>
<text x="148.3" y="94.8" transform="rotate(-90 148.3 94.8)">22k</text>
<text x="222.8" y="92.1">R20</text>
<text x="262.3" y="91.6">+12V</text>
<text x="70.5" y="98">+12V</text>
<text x="192.4" y="98">+12V</text>
<text x="260.3" y="98.8" transform="rotate(-90 260.3 98.8)">R33</text>
<text x="265.1" y="99.1" transform="rotate(-90 265.1 99.1)">7.5k</text>
<text x="68.3" y="105.4" transform="rotate(-90 68.3 105.4)">160k</text>
<text x="73.1" y="105.2" transform="rotate(-90 73.1 105.2)">R6</text>
<text x="95.5" y="106.6">R10</text>
<text x="190.4" y="105.2" transform="rotate(-90 190.4 105.2)">R25</text>
<text x="195.3" y="105.4" transform="rotate(-90 195.3 105.4)">1.5M</text>
<text x="200.3" y="105.1">TL072</text>
<text x="201.3" y="102.6">U3A</text>
<text x="95.2" y="111.5">150k</text>
<text x="183.1" y="113">R21</text>
<text x="198.2" y="110.2">+</text>
<text x="226.3" y="110.4">R29</text>
<text x="68.3" y="115.1" transform="rotate(-90 68.3 115.1)">47k</text>
<text x="73.4" y="115.1" transform="rotate(-90 73.4 115.1)">R7</text>
<text x="182.9" y="117.8">100k</text>
<text x="198.2" y="115.3">-</text>
<text x="226" y="115.3">15k</text>
<text x="237.4" y="119.1" transform="rotate(-90 237.4 119.1)">R31</text>
<text x="242.3" y="119.4" transform="rotate(-90 242.3 119.4)">510R</text>
<text x="244.3" y="117.3">Q2A</text>
<text x="244.3" y="114.8">BCM857BS</text>
<text x="268.6" y="115">BCM857BS</text>
<text x="274.8" y="117.5">Q2B</text>
<text x="69.1" y="124.2">1N4148W</text>
<text x="72.3" y="121.6">D3</text>
<text x="81.2" y="125.7">R8</text>
<text x="92.8" y="122.9">+</text>
<text x="183.1" y="125.7">R22</text>
<text x="202.2" y="125.7">R27</text>
<text x="81" y="130.2">10k</text>
<text x="92.8" y="128">-</text>
<text x="97.1" y="130.2">U2A</text>
<text x="182.9" y="130.5">100k</text>
<text x="201.9" y="130.5">82k</text>
<text x="262.3" y="128.5">+12V</text>
<text x="96.1" y="132.8">TL072</text>
<text x="192.4" y="134.8">+12V</text>
<text x="260.3" y="135.7" transform="rotate(-90 260.3 135.7)">R34</text>
<text x="265.1" y="135.9" transform="rotate(-90 265.1 135.9)">7.5k</text>
<text x="87.6" y="138.5" transform="rotate(-90 87.6 138.5)">R9</text>
<text x="92.1" y="138.8" transform="rotate(-90 92.1 138.8)">10k</text>
<text x="190.4" y="142" transform="rotate(-90 190.4 142)">R26</text>
<text x="195.3" y="142.3" transform="rotate(-90 195.3 142.3)">1.5M</text>
<text x="200.3" y="141.9">TL072</text>
<text x="201.2" y="139.4">U3B</text>
<text x="183.1" y="149.8">R23</text>
<text x="198.2" y="147">+</text>
<text x="226.3" y="147.3">R30</text>
<text x="182.9" y="154.6">100k</text>
<text x="198.2" y="152.1">-</text>
<text x="226" y="152.1">15k</text>
<text x="237.4" y="156" transform="rotate(-90 237.4 156)">R32</text>
<text x="244.3" y="154.1">Q3A</text>
<text x="244.3" y="151.6">BCM857BS</text>
<text x="268.6" y="151.8">BCM857BS</text>
<text x="274.8" y="154.4">Q3B</text>
<text x="242.3" y="156.2" transform="rotate(-90 242.3 156.2)">510R</text>
<text x="182.9" y="167.3">100k</text>
<text x="183.1" y="162.5">R24</text>
<text x="201.9" y="167.3">82k</text>
<text x="202.2" y="162.5">R28</text>
<text x="34.2" y="183.8">H1</text>
<text x="53.6" y="183.8">D1</text>
<text x="64.6" y="185.1">+12V</text>
<text x="78.7" y="185.6">TP6</text>
<text x="123.1" y="183.8">+12V</text>
<text x="142.1" y="183.8">+12V</text>
<text x="162.4" y="183.8">+12V</text>
<text x="182.8" y="183.8">+12V</text>
<text x="24" y="186.4">Eurorack 10 pin header1N5819HW-7-F</text>
<text x="69.8" y="191">C1</text>
<text x="78.7" y="190.7">TP7</text>
<text x="46.4" y="196.5">1N5819HW-7-F</text>
<text x="52.9" y="194">D2</text>
<text x="69.8" y="196.1">C2</text>
<text x="69.8" y="193.6">22uF</text>
<text x="78.7" y="195.8">TP8</text>
<text x="69.8" y="198.7">22uF</text>
<text x="117.1" y="198.6">C3</text>
<text x="117.1" y="201.1">100nF</text>
<text x="126.7" y="203.7" transform="rotate(-90 126.7 203.7)">V+</text>
<text x="137.4" y="198.6">C5</text>
<text x="137.4" y="201.1">100nF</text>
<text x="145.7" y="203.7" transform="rotate(-90 145.7 203.7)">V+</text>
<text x="157.7" y="198.6">C7</text>
<text x="157.7" y="201.1">100nF</text>
<text x="166.1" y="203.7" transform="rotate(-90 166.1 203.7)">V+</text>
<text x="178" y="198.6">C9</text>
<text x="178" y="201.1">100nF</text>
<text x="186.4" y="203.7" transform="rotate(-90 186.4 203.7)">V+</text>
<text x="248.9" y="201.6">J1</text>
<text x="64.6" y="205.4">-12V</text>
<text x="126.7" y="208.2" transform="rotate(-90 126.7 208.2)">V-</text>
<text x="127" y="204.2">U2C</text>
<text x="127" y="206.7">TL072</text>
<text x="145.7" y="208.2" transform="rotate(-90 145.7 208.2)">V-</text>
<text x="146" y="204.2">U3C</text>
<text x="146" y="206.7">TL072</text>
<text x="166.1" y="208.2" transform="rotate(-90 166.1 208.2)">V-</text>
<text x="166.4" y="204.2">U4C</text>
<text x="166.4" y="206.7">TL072</text>
<text x="186.4" y="208.2" transform="rotate(-90 186.4 208.2)">V-</text>
<text x="186.7" y="204.2">U1E</text>
<text x="186.7" y="206.7">LM13700</text>
<text x="248.9" y="204.2">Conn_01x08_Pin</text>
<text x="276.2" y="206.7">-12V</text>
<text x="306.1" y="204.2">J2</text>
<text x="306.1" y="206.7">Conn_01x08_Pin</text>
<text x="24.8" y="214.3">LM13700</text>
<text x="27.2" y="211.8">U1C</text>
<text x="42.6" y="215.6">LM13700</text>
<text x="45" y="213.1">U1B</text>
<text x="55.3" y="215.6">LM13700</text>
<text x="57.7" y="213.1">U1D</text>
<text x="276.2" y="212.3">+12V</text>
<text x="24.2" y="219.4">-</text>
<text x="117.1" y="216.4">C4</text>
<text x="117.1" y="218.9">100nF</text>
<text x="137.4" y="216.4">C6</text>
<text x="137.4" y="218.9">100nF</text>
<text x="157.7" y="216.4">C8</text>
<text x="157.7" y="218.9">100nF</text>
<text x="178" y="216.4">C10</text>
<text x="178" y="218.9">100nF</text>
<text x="24.2" y="224.5">+</text>
<text x="123.1" y="228.3">-12V</text>
<text x="142.1" y="228.3">-12V</text>
<text x="162.4" y="228.3">-12V</text>
<text x="182.8" y="228.3">-12V</text>
</g>
<g font-size="1.3" fill="#a90000">
<text x="244.4" y="43">3</text>
<text x="257.1" y="45.6">1</text>
<text x="244.4" y="48.1">2</text>
<text x="57.7" y="55.7">5</text>
<text x="70.4" y="58.3">7</text>
<text x="218.4" y="59.6">13</text>
<text x="218.4" y="54.5">14</text>
<text x="218.4" y="57">15</text>
<text x="231.1" y="57">12</text>
<text x="231.1" y="54.5">16</text>
<text x="267.2" y="57">5</text>
<text x="279.9" y="59.6">7</text>
<text x="57.7" y="60.8">6</text>
<text x="267.2" y="62.1">6</text>
<text x="153.5" y="82" transform="rotate(-90 153.5 82)">3</text>
<text x="146.6" y="85">1</text>
<text x="153.5" y="89.6" transform="rotate(-90 153.5 89.6)">2</text>
<text x="196.1" y="109.1">3</text>
<text x="208.8" y="111.6">1</text>
<text x="250.7" y="111.6">2</text>
<text x="257.7" y="108.7" transform="rotate(-90 257.7 108.7)">1</text>
<text x="265.3" y="108.7" transform="rotate(-90 265.3 108.7)">4</text>
<text x="271" y="111.6">5</text>
<text x="196.1" y="114.2">2</text>
<text x="257.7" y="116.3" transform="rotate(-90 257.7 116.3)">6</text>
<text x="265.3" y="116.3" transform="rotate(-90 265.3 116.3)">3</text>
<text x="90.7" y="121.8">3</text>
<text x="103.4" y="124.3">1</text>
<text x="90.7" y="126.9">2</text>
<text x="196.1" y="145.9">5</text>
<text x="208.8" y="148.5">7</text>
<text x="250.7" y="148.5">2</text>
<text x="257.7" y="145.5" transform="rotate(-90 257.7 145.5)">1</text>
<text x="265.3" y="145.5" transform="rotate(-90 265.3 145.5)">4</text>
<text x="271" y="148.5">5</text>
<text x="196.1" y="151">6</text>
<text x="257.7" y="153.1" transform="rotate(-90 257.7 153.1)">6</text>
<text x="265.3" y="153.1" transform="rotate(-90 265.3 153.1)">3</text>
<text x="30.4" y="189.1">1</text>
<text x="30.4" y="191.6">3</text>
<text x="39.3" y="189.1">2</text>
<text x="39.3" y="191.6">4</text>
<text x="30.4" y="194.2">5</text>
<text x="30.4" y="196.7">7</text>
<text x="39.3" y="194.2">6</text>
<text x="39.3" y="196.7">8</text>
<text x="243.7" y="192.9">1</text>
<text x="243.7" y="195.4">2</text>
<text x="243.7" y="198">3</text>
<text x="300.9" y="195.4">1</text>
<text x="300.9" y="198">2</text>
<text x="30.4" y="199.3">9</text>
<text x="38.7" y="199.3">10</text>
<text x="125.6" y="199.5" transform="rotate(-90 125.6 199.5)">8</text>
<text x="144.6" y="199.5" transform="rotate(-90 144.6 199.5)">8</text>
<text x="165" y="199.5" transform="rotate(-90 165 199.5)">8</text>
<text x="185.3" y="200.1" transform="rotate(-90 185.3 200.1)">11</text>
<text x="243.7" y="200.5">4</text>
<text x="243.7" y="203.1">5</text>
<text x="300.9" y="200.5">3</text>
<text x="300.9" y="203.1">4</text>
<text x="243.7" y="205.6">6</text>
<text x="243.7" y="208.1">7</text>
<text x="300.9" y="205.6">5</text>
<text x="300.9" y="208.1">6</text>
<text x="125.6" y="210.9" transform="rotate(-90 125.6 210.9)">4</text>
<text x="144.6" y="210.9" transform="rotate(-90 144.6 210.9)">4</text>
<text x="165" y="210.9" transform="rotate(-90 165 210.9)">4</text>
<text x="185.3" y="210.9" transform="rotate(-90 185.3 210.9)">6</text>
<text x="243.7" y="210.7">8</text>
<text x="300.9" y="210.7">7</text>
<text x="300.9" y="213.2">8</text>
<text x="22.1" y="220.8">2</text>
<text x="22.1" y="218.3">4</text>
<text x="34.8" y="220.8">5</text>
<text x="22.1" y="223.4">3</text>
<text x="34.8" y="223.4">1</text>
<text x="42.5" y="222.1">10</text>
<text x="49.4" y="224.7">9</text>
<text x="55.8" y="222.1">7</text>
<text x="62.1" y="224.7">8</text>
</g>
<g font-size=".5" fill="#006464">
<text x="221.2" y="57.5">DIODE_BIAS</text>
<text x="24.3" y="221.4">DIODE_BIAS</text>
</g>
</svg>
